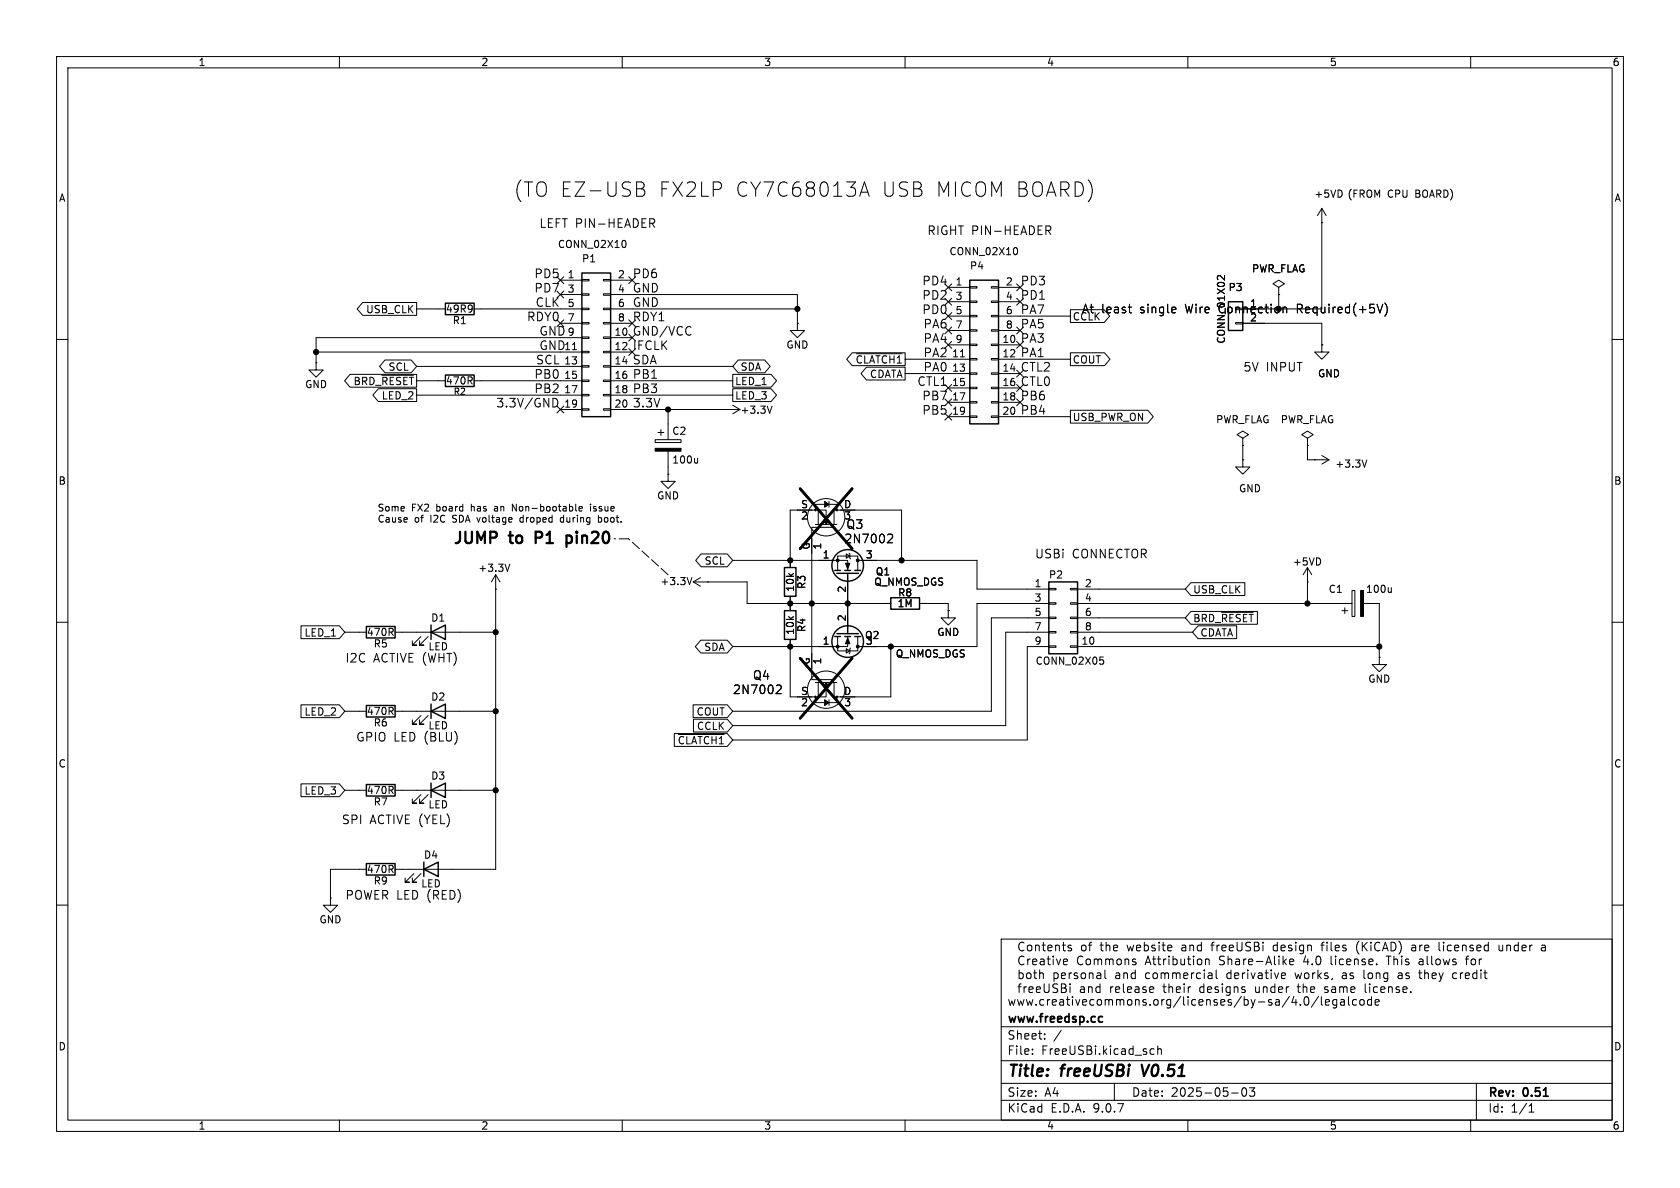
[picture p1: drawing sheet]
<svg xmlns="http://www.w3.org/2000/svg" width="297mm" height="210mm" viewBox="0 0 297 210" stroke-linecap="round" stroke-linejoin="round" font-family="sans-serif">
<g fill="none" stroke="#000" stroke-width=".18">
<path d="M10 10h277v190h-277zM12 12h273v186h-273zM60 10v2M110 10v2M160 10v2M210 10v2M260 10v2M112.5 32.2h.9a.62 .62 0 0 1 .5 .6 .62 .62 0 0 1-.5 .6M112.5 33.4h.9M113.4 33.4a.68 .68 0 0 1 .6 .6 .68 .68 0 0 1-.5 .7h-1M114.9 38.7h.6l.2 .3-.1 .4-.7 .1M115.2 39.5l.5 .7"/>
<path d="M152 34.7l.8-2.5 .9 2.5M152.2 34h1.2M184.9 39.9h.6l.3 .3-.2 .5h-.7M233.7 39.4h.1M233.7 36.8v17.8h-7.6v-2.5M233.7 36.8l.7 1.3M233.7 36.8l-.8 1.3M64.1 53.5h9.6v2.2h-9.6l-1-1.1zM73.7 54.6h5M83.8 54.6h19.1M98.5 48.9l1.2 1.2M98.5 51.5l1.2 1.2"/>
<path d="M98.5 56.5l1.2 1.3M99.1 57.2h3.8M99.1 49.5h3.8M99.1 52.1h3.8M99.7 51.5l-1.2 1.2M99.7 56.5l-1.2 1.3M99.7 48.9l-1.2 1.2M102.9 49.4h1.2v.3h-1.2zM102.9 51.9h1.2v.3h-1.2zM102.9 54.5h1.2v.2h-1.2zM102.9 57h1.2v.3h-1.2zM102.9 59.6h1.2v.2h-1.2z"/>
<path d="M102.9 59.7h-47v4.4M106.7 49.4h1.2v.3h-1.2zM106.7 51.9h1.2v.3h-1.2zM106.7 54.5h1.2v.2h-1.2zM106.7 57h1.2v.3h-1.2zM106.7 59.6h1.2v.2h-1.2zM107.9 54.6h33.1M107.9 57.2h3.9M107.9 49.5h3.9M107.9 52.1h33.1v5.1M107.9 59.7h3.9M110.4 42.5a.79 .79 0 0 1 0 1.3"/>
<path d="M111.2 56.5l1.2 1.3M111.2 59.1l1.2 1.2M111.2 48.9l1.2 1.2M112.4 56.5l-1.2 1.3M112.4 59.1l-1.2 1.2M112.4 48.9l-1.2 1.2M141 57.2v1.2h1.2l-1.2 1.3-1.3-1.3h1.3M141 57.2h.1M167 52.7l1.2 1.2M167 50.2l1.2 1.2M167 57.8l1.2 1.2M167 55.3l1.2 1.2"/>
<path d="M167.6 50.8h3.8M167.6 53.3h3.8M167.6 55.9h3.8M167.6 58.4h3.8M168.2 52.7l-1.2 1.2M168.2 50.2l-1.2 1.2M168.2 57.8l-1.2 1.2M168.2 55.3l-1.2 1.2M171.4 50.7h1.3v.2h-1.3zM171.4 53.2h1.3v.3h-1.3zM171.4 55.8h1.3v.2h-1.3zM171.4 58.3h1.3v.2h-1.3z"/>
<path d="M175.3 50.7h1.2v.2h-1.2zM175.3 53.2h1.2v.3h-1.2zM175.3 55.8h1.2v.2h-1.2zM175.3 58.3h1.2v.2h-1.2zM176.5 50.8h3.8M176.5 53.3h3.8M176.5 55.9h12.7M176.5 58.4h3.8M179.6 43.8a.79 .79 0 0 1 0 1.2M179.7 57.8l1.2 1.2M179.7 52.7l1.2 1.2M179.7 50.2l1.2 1.2"/>
<path d="M180.9 57.8l-1.2 1.2M180.9 52.7l-1.2 1.2M180.9 50.2l-1.2 1.2M185.3 40.7l.5 .8M189.2 54.7h6l1 1.2-1 1.1h-6zM199.5 54.3h.5M199.8 55.2l.2 .1M207.7 54.3l.2 .4-.7 .1M207.8 55.2l-.1 .1M216.5 48.7v.8l-.9-.8-.3 .1-.1 .5M218.4 57h1.3v.3h-1.3zM219.7 54.6h3.8"/>
<path d="M219.7 57.2h14v3.8M226.1 50.8l-1.1-.6 1.1-.7 1 .7-1 .6v1.3M226.1 52.1h.1M227 54.3h.3l.2 .2v.8M244.5 53.8l-.6 1.5M244.8 53.6a1.75 1.75 0 0 1 0 2.3M10 60h2M55.9 64.1v1.3h1.2l-1.2 1.3-1.3-1.3h1.3M55.9 64.1h.1M55.9 62.2h47M61.9 66.2h11.8v2.2h-11.8l-1-1.1zM66.9 68.7h6.8v2.3h-6.8l-1-1.1z"/>
<path d="M67.5 66.3h5.6M68.1 63.6h4.6l1 1.2-1 1.1h-4.6l-1-1.1zM73.7 67.3h5M73.7 64.8h29.2M73.7 69.9h29.2M83.8 67.3h19.1M97.7 70.4a.77 .77 0 0 1 .9 .8 .77 .77 0 0 1-.9 .7M98.5 71.8l1.2 1.2M99.1 72.4h3.8M99.7 71.8l-1.2 1.2M101.2 61.8h.7M102.9 62.1h1.2v.3h-1.2z"/>
<path d="M102.9 64.6h1.2v.3h-1.2zM102.9 67.2h1.2v.2h-1.2zM102.9 69.7h1.2v.3h-1.2zM102.9 72.3h1.2v.2h-1.2zM106.7 62.1h1.2v.3h-1.2zM106.7 64.6h1.2v.3h-1.2zM106.7 67.2h1.2v.2h-1.2zM106.7 69.7h1.2v.3h-1.2zM106.7 72.3h1.2v.2h-1.2zM107.9 67.3h21.6M107.9 62.2h3.9M107.9 64.8h21.6"/>
<path d="M107.9 69.9h21.6M107.9 72.4h22.9M111.2 61.6l1.2 1.2M112.4 61.6l-1.2 1.2M115.8 77.7h4.6v.5h-4.6zM116.3 76.5h1M116.8 75.9v1.1M118.1 72.4v5.3M118.1 79.8v4M128.3 72.4h.1M129.5 68.7h6.8l1 1.2-1 1.1h-6.8zM129.5 66.2h6.8l1 1.1-1 1.1h-6.8z"/>
<path d="M129.5 71.6l1.3 .8M130.5 63.6h4.7l1 1.2-1 1.1h-4.7l-1-1.1zM130.8 72.4l-1.3 .8M136.5 71.8l-.4 1.3M150.7 62.4h9.3v2.2h-9.3l-1-1.1zM151.4 62.5h8.1M153.2 64.9h6.8v2.3h-6.8l-1-1.2zM160 63.5h11.4M160 66h11.4M167 73.1l1.2 1.2M167 70.5l1.2 1.2M167 68l1.2 1.2"/>
<path d="M167 60.4l1.2 1.2M167.6 61h3.8M167.6 68.6h3.8M167.6 71.1h3.8M167.6 73.7h3.8M168.2 70.5l-1.2 1.2M168.2 73.1l-1.2 1.2M168.2 68l-1.2 1.2M168.2 60.4l-1.2 1.2M169.8 63.1h.7M171.4 60.8h1.3v.3h-1.3zM171.4 63.4h1.3v.2h-1.3z"/>
<path d="M171.4 65.9h1.3v.3h-1.3zM171.4 68.5h1.3v.2h-1.3zM171.4 71h1.3v.2h-1.3zM171.4 73.5h1.3v.3h-1.3zM175.3 60.8h1.2v.3h-1.2zM175.3 63.4h1.2v.2h-1.2zM175.3 65.9h1.2v.3h-1.2zM175.3 68.5h1.2v.2h-1.2zM175.3 71h1.2v.2h-1.2zM175.3 73.5h1.2v.3h-1.2zM176.5 61h3.8M176.5 63.5h12.7"/>
<path d="M176.5 66h3.8M176.5 68.6h3.8M176.5 71.1h3.8M176.5 73.7h12.7M179.7 60.4l1.2 1.2M179.7 65.4l1.2 1.2M179.7 70.5l1.2 1.2M179.7 68l1.2 1.2M180.9 60.4l-1.2 1.2M180.9 65.4l-1.2 1.2M180.9 70.5l-1.2 1.2M180.9 68l-1.2 1.2"/>
<path d="M189.2 62.4h6.1l.9 1.1-.9 1.1h-6.1zM189.2 72.5h13.7l1 1.2-1 1.1h-13.7zM219.7 77.5l-1-.7 1-.6 1 .6-1 .7v1.2M219.7 78.7h.1M219.7 78.7v2.6M231.1 77.5l-1-.7 1-.6 1.1 .6-1.1 .7v1.2M231.1 78.7h.1M231.1 78.7v2.6h3.8M233.7 61v1.2h-1.3l1.3 1.3 1.2-1.3h-1.2M233.7 61h.1M285 60h2M90.1 99.7l-.4 1.3"/>
<path d="M90.6 90.3v-1.2l.7 1.2M92.1 91.5l-.2 .2v.4l.2 .2M99.5 91.5h-.2l-.2 .2v.5l.4 .1M102.4 89.9l.5-.1v-.2l-.4-.1-.1 .2v.6h.5M104.4 89.1v.1M104.4 89.5v.8M105.8 91.5h.3l.3 .2-.1 .5h-.5M105.8 91.1v1.2M118.1 83.8v1.3h1.3l-1.3 1.3-1.3-1.3h1.3M118.1 83.8h.1M123.3 81v.9M123.3 81.7l-.2 .2"/>
<path d="M124 97.9h4.6l.9 1.2-.9 1.1h-4.6l-1-1.1zM129.5 99.1h20.4v1.7M144.1 90.3v-1.1h3.9v1.1M144.1 92.7h1.1M144.7 90.2v2.5M145.5 92.7h1.1M146 92.7v-2.5h-6.3v10.1M146.6 88.6v1.1M146.9 92.7h1.1M147.4 93.2h-3.9v26.9h3.9M147.4 92.7v-2.5h12v8.9M149.6 97.9l.6 .4-.6 .4z"/>
<path d="M150.1 97.8l.1 .1v.8l.2 .1M151.6 99.1h21.1v5h12.7M157.2 94.4l.5 .1 .1 .4-.9 1h.9M219.7 81.3v1.3h-1.3l1.3 1.2 1.3-1.2h-1.3M219.7 81.3h.1M232.4 81.3h.1M233.7 80.5l1.2 .8M234.9 81.3l-1.2 .7M241.6 81.3l-.4 1.3M10 110h2M53.2 110.6h6.8l1 1.2-1 1.1h-6.8zM61 111.8h3.8"/>
<path d="M69.8 111.8h17.8M74.4 112.5l-1.5 1.5h.8h-.8v-.7M75.7 112.5l-1.5 1.5h.7h-.7v-.7M87.6 104.1h.1M87.6 101.6v52.1h-17.8M87.6 101.6l-.7 1.3M87.6 101.6l.8 1.3M122.3 102.1l-.4 1.3M122.6 102.9h9.5v3.8h25.4M122.6 102.9l1.2 .7M123.8 102.1l-1.2 .8M123.9 113.2h4.7l.9 1.1-.9 1.1h-4.7l-1-1.1z"/>
<path d="M125.1 102.9h.1M139.7 113v10.2h6.3v-2.5M139.7 105.4v2.6M148.1 100.8v-2.5h3.5v2.5M148.1 112.5v2.6h3.5v-2.6M149.6 114.7l.6 .4-.6 .3zM149.9 112.5v1.8h-20.4M149.9 101.3v10.7M150.4 114.6l-.2 .1v.7l-.1 .2M157.5 114.3v8.9h-10.1v-2.5M162.6 106.7h5v1.3M167.6 108v1.2h1.3l-1.3 1.3-1.2-1.3h1.2"/>
<path d="M167.6 108h.1M185.4 104h1.3v.3h-1.3zM185.4 106.6h1.3v.2h-1.3zM185.4 109.1h1.3v.2h-1.3zM185.4 111.6h1.3v.3h-1.3zM185.4 114.2h1.3v.2h-1.3zM185.4 106.7h-12.7v7.6h-21.1M185.4 109.2h-10.1v16.5h-45.8M185.4 111.8h-7.6v16.5h-48.3M185.4 114.3h-3.8v16.5h-52.1M189.2 104h1.3v.3h-1.3zM189.2 106.6h1.3v.2h-1.3z"/>
<path d="M189.2 109.1h1.3v.2h-1.3zM189.2 111.6h1.3v.3h-1.3zM189.2 114.2h1.3v.2h-1.3zM190.5 104.1h19M190.5 106.7h48.5M190.5 109.2h19M190.5 111.8h20.3M190.5 114.3h53.3M194.5 116.1h.6M194.6 116.6h.3l.2 .3v.4l-.5 .1M210.5 108.1h11.8v2.3h-11.8l-1-1.2zM210.5 103h9.6v2.3h-9.6l-1-1.2z"/>
<path d="M211.8 110.6h6.8v2.3h-6.8l-1-1.1zM215.9 108.2h5.6M231.1 102.9h.1M231.1 100.3l-.7 1.3M231.1 100.3l.8 1.3M231.1 100.3v6.4M237.2 108h1.1M237.7 107.4v1.1M239 104.4h.5v4.6h-.5zM241 106.7h2.8v9.5M243.8 116.2v1.3h1.3l-1.3 1.2-1.2-1.2h1.2M243.8 116.2h.1"/>
<path d="M246 103.9v.8M246 104.6l-.2 .1M285 110h2M53.2 138.6h6.8l1 1.1-1 1.1h-6.8zM53.2 124.6h6.8l1 1.1-1 1.2h-6.8zM61 125.7h3.8M61 139.7h3.8M69.8 125.7h17.8M69.8 139.7h17.8M74.4 126.5l-1.5 1.5h.8h-.8v-.7M75.7 126.5l-1.5 1.5h.7h-.7v-.7M119.2 129.7h9.4l.9 1.1-.9 1.1h-9.4z"/>
<path d="M119.9 129.8h8.1M122.5 124.6h6.1l.9 1.1-.9 1.2h-6.1zM122.6 127.1h6l.9 1.2-.9 1.1h-6zM137.5 121.1l.5 .1 .1 .3-.9 1.1h.9M144.1 123.1v1.1h3.9v-1.1M144.1 120.7h1.1M144.7 120.7v2.5M145.5 120.7h1.1M146.6 123.7v1M146.9 120.7h1.1M58.4 158.8v1.2h1.3l-1.3 1.3-1.3-1.3h1.3M58.4 158.8h.1"/>
<path d="M64.8 153.7h-6.4v5.1M73.2 154.4l-1.6 1.6h.8h-.8v-.8M74.4 154.4l-1.5 1.6h.8h-.8v-.8M74.4 140.5l-1.5 1.5h.8h-.8v-.8M75.7 140.5l-1.5 1.5h.7h-.7v-.8M10 160h2M177 166h108v32h-108zM184.4 172.1v.9M188.2 169.5l.5 .1v.3l-.7 .1M188.7 170.5h-.5M188.8 167.4l.7 .4-.3 .3-.4-.1M189.2 174.4v1.1"/>
<path d="M189.4 167.1h-.4l-.2 .2M195.3 171.5v1.3l.3 .2M200.4 170l.4 .1 .1 .2-.3 .2h-.3M200.4 169.5l.4 .1M203.8 174.4l.2 .4-.8 .1M203.9 175.4l-.1 .1M213.1 169.7l.2-.2 .4 .1 .1 .9M213.1 169.5v1M213.8 172h.3l.2 .2v.8M214.3 172.9l-.5 .1M214.3 172.3l-.5 .1M215 171.5v1.3l.2 .2"/>
<path d="M226.8 172l.4 .1 .1 .2-.8 .2M227 170l.4 .5M227.2 172.9l-.4 .1M227.4 169.5l-.6 .6M228 170l.7-.1-.1-.3-.4-.1-.2 .2 .1 .8h.5M230.7 176.3l-.2 .5M231.2 176.3a.81 .81 0 0 1-.3 1.4l-.2-.1-.2-.5M233.1 176.1l-1.3 2M233.5 167.1h.6M233.6 176.2v1.3l.2 .2M234.2 175.4l.1 .1M234.2 174.5v.4"/>
<path d="M234.3 177.2l.7-.1v-.3l-.5-.1-.2 .2 .1 .7h.6M236.3 176.8l-.4-.1-.3 .3v.4l.1 .2h.6M236.3 176.7v1.2l-.3 .3-.3-.1M237 176.8h.6l.1 .9M237.7 177.1h-.5a.29 .29 0 0 0-.2 .3 .29 .29 0 0 0 .2 .3l.5-.1M238.4 176.2v1.3l.2 .2M239.8 176.8l-.4-.1-.3 .3v.4l.1 .2h.6M240 166.6l-.2 .8 .2 1M240.5 176.8l.2-.1 .4 .1 .1 .6-.2 .2-.3 .1-.2-.1zM241.1 171.5l.1 1.4M241.3 173.9v1.3l.3 .3M242.5 176.8l-.5-.1-.3 .3v.4l.2 .2h.6"/>
<path d="M242.5 176.2v1.5M243.1 177.2l.7-.1-.1-.3-.4-.1-.2 .2 .1 .7h.5M243.4 170.4v.1M247.4 172l-.2 .1M247.4 172.4a.3 .3 0 0 0-.3 .3 .3 .3 0 0 0 .3 .3M250.1 167.1h-.5M250.1 167.5h-.3a.3 .3 0 0 0-.3 .3 .3 .3 0 0 0 .3 .3h.3M250.8 172h.6M250.9 170v.5M251 171.5v1.3l.2 .2M254.4 166.6v1.3l.2 .2M257.4 172h-.3l-.3 .3 .1 .6 .5 .1"/>
<path d="M259.1 169.5h.5M259.3 169.1v1.4M265 167.1l.1 .9 .3 .1 .3-.2M272.6 167.1h.5l.1 1M273.2 167.4l-.5 .1a.3 .3 0 0 0-.2 .3 .3 .3 0 0 0 .2 .3l.5-.1M285 160h2M60 198v2M110 198v2M160 198v2M177 194.5h108M177 191.5h108M177 187.5h108"/>
<path d="M177 181.5h108M182.5 186.3v.1M182.5 185.5v.1M184.7 183.6v.1M184.7 182.8v.1M187.6 182.1l-1.3 2M197 191.5v3M203.6 185.4l.4 .1M204 186.3l-.4 .1M204.7 185.5l.2-.1 .3 .1 .1 .9M204.7 184.9v1.5M210 198v2"/>
<path d="M217.7 193.2h1.2M219.7 192.4l.2-.1a.81 .81 0 0 1 .6 .6 .81 .81 0 0 1-.3 .8l-.2 .1a.81 .81 0 0 1-.3-1.4zM220.9 192.3h.9l-.5 .6 .4 .1v.7l-.2 .1h-.4l-.2-.1M260 198v2M261 191.5v6.5M270.3 196.6h.9M270.3 195.5l.4-.4v1.5"/>
<circle cx="144.1" cy="90.2" r=".13"/>
<circle cx="144.7" cy="90.2" r=".13"/>
<circle cx="146" cy="91.4" r="3.3"/>
<circle cx="148" cy="90.2" r=".13"/>
<circle cx="144.1" cy="123.2" r=".13"/>
<circle cx="144.7" cy="123.2" r=".13"/>
<circle cx="146" cy="121.9" r="3.3"/>
<circle cx="148" cy="123.2" r=".13"/>
</g>
<path d="M94.7 95h.8M95.5 94h-.8v2M100.1 94.7v2M100.1 94.8l.6-.1 .4 .3M101.1 95.6l-.4 .4-.6-.1M201.8 188.2l.5 2" fill="none" stroke="#000" stroke-width=".4"/>
<path d="M194.5 179.7l.4 .1M194.9 180.6l-.4 .1" fill="none" stroke="#000" stroke-width=".3"/>
<g fill="none" stroke="#000" stroke-width=".25">
<path d="M78.7 53.6h5.1v2h-5.1zM102.9 48.3h5v25.4h-5zM171.4 49.5h5.1v25.4h-5.1zM217.2 53.3h2.5v5.1h-2.5zM78.7 66.3h5.1v2h-5.1zM64.8 110.7h5v2.1h-5zM76.2 111.8l2.5-1.3v2.5zM76.2 110.5v2.5M138.7 108h2v5h-2zM138.7 100.3h2v5.1h-2zM147.6 100.8h1M147.6 112.5h1"/>
<path d="M148 101.3h3.8M148 112h3.8M149.4 100.8h1M149.4 112.5h1M151.1 100.8h1M151.1 112.5h1M157.5 105.7h5.1v2h-5.1zM185.4 102.9h5.1v12.7h-5.1zM64.8 124.7h5v2h-5zM64.8 138.7h5v2h-5zM76.2 125.7l2.5-1.2v2.5zM76.2 139.7l2.5-1.3v2.6z"/>
<path d="M76.2 124.5v2.5M76.2 138.4v2.6M64.8 152.7h5v2h-5zM74.9 153.7l2.6-1.3v2.5zM74.9 152.4v2.5"/>
<circle cx="149.9" cy="99.9" r="2.79"/>
<circle cx="149.9" cy="113.4" r="2.79"/>
</g>
<g fill="#000" stroke="#000" stroke-width=".18">
<path d="M115.8 79.2h4.6v.6h-4.6zM145.5 91.9h1.1l-.6 .8zM145.8 88.6l.8 .6-.8 .5zM149.5 99.6h.7l-.3 1zM149.9 112.8l.3 1h-.7zM240.5 104.4h.5v4.6h-.5zM146 120.7l.6 .7h-1.1zM145.8 123.7l.8 .5-.8 .5z"/>
<circle cx="141" cy="54.6" r=".46"/>
<circle cx="55.9" cy="62.2" r=".46"/>
<circle cx="118.1" cy="72.4" r=".46"/>
<circle cx="139.7" cy="99.1" r=".46"/>
<circle cx="148.1" cy="99.1" r=".25"/>
<circle cx="151.6" cy="99.1" r=".25"/>
<circle cx="159.4" cy="99.1" r=".46"/>
<circle cx="87.6" cy="111.8" r=".46"/>
<circle cx="139.7" cy="106.7" r=".46"/>
<circle cx="139.7" cy="114.3" r=".46"/>
<circle cx="143.5" cy="106.7" r=".46"/>
<circle cx="148.1" cy="114.3" r=".25"/>
<circle cx="149.9" cy="106.7" r=".46"/>
<circle cx="151.6" cy="114.3" r=".25"/>
<circle cx="157.5" cy="114.3" r=".46"/>
<circle cx="231.1" cy="106.7" r=".46"/>
<circle cx="243.8" cy="114.3" r=".46"/>
<circle cx="87.6" cy="139.7" r=".46"/>
<circle cx="87.6" cy="125.7" r=".46"/>
</g>
<path d="M141.5 86.4l9.1 10.6M150.6 86.4l-9.1 10.6M141.5 116.4l9.1 10.6M150.6 116.4l-9.1 10.6" fill="none" stroke="#000" stroke-width=".46"/>
<path d="M111.1 95.3h-2.5M118.1 101.6l-7-6.3" fill="none" stroke="#000" stroke-width=".18" stroke-dasharray="1.7 .6"/>
<g font-size="3.5">
<text x="90.8" y="35">(TO EZ-USB</text>
<text x="116.3" y="35">FX2LP</text>
<text x="129.8" y="35">CY7C68013A</text>
<text x="155.7" y="35">USB MICOM BOARD)</text>
</g>
<g font-size="2.8">
<text x="80" y="96.3">JUMP</text>
<text x="90.3" y="96.3">to</text>
<text x="95.6" y="96.3">P1</text>
<text x="101.8" y="96.3">pin20</text>
<text x="178" y="190.9">Title:</text>
<text x="187.7" y="190.9">freeUSBi</text>
<text x="202.7" y="190.9">V0.51</text>
</g>
<g font-size="2.1">
<text x="95.2" y="40.4">LEFT PIN-HEADER</text>
<text x="163.8" y="41.7">RIGHT PIN-HEADER</text>
<text x="94.4" y="51.8">PD7</text>
<text x="94.4" y="49.3">PD5</text>
<text x="111.8" y="49.3">PD6</text>
<text x="111.8" y="51.8">GND</text>
<text x="163" y="53.1">PD2</text>
<text x="163" y="50.6">PD4</text>
<text x="180.3" y="53.1">PD1</text>
<text x="180.3" y="50.6">PD3</text>
<text x="93.1" y="56.9">RDY0</text>
<text x="94.6" y="54.4">CLK</text>
<text x="95.2" y="59.4">GND</text>
<text x="111.8" y="56.9">RDY1</text>
<text x="111.8" y="59.4">GND/VCC</text>
<text x="111.8" y="54.4">GND</text>
<text x="163" y="55.6">PD0</text>
<text x="163.2" y="58.2">PA6</text>
<text x="180.3" y="58.2">PA5</text>
<text x="180.3" y="55.6">PA7</text>
<text x="191.2" y="55.6">At least</text>
<text x="201.6" y="55.6">single</text>
<text x="209.7" y="55.6">Wire</text>
<text x="215.7" y="55.6">Connection</text>
<text x="229.7" y="55.6">Required(+5V)</text>
<text x="94.7" y="64.5">SCL</text>
<text x="95.2" y="62">GND</text>
<text x="111.8" y="64.5">SDA</text>
<text x="111.8" y="62">IFCLK</text>
<text x="163.2" y="63.3">PA2</text>
<text x="163.2" y="60.7">PA4</text>
<text x="163.2" y="65.8">PA0</text>
<text x="180.3" y="63.3">PA1</text>
<text x="180.3" y="60.7">PA3</text>
<text x="180.3" y="65.8">CTL2</text>
<text x="219.7" y="65.8">5V INPUT</text>
<text x="94.4" y="67.1">PB0</text>
<text x="94.4" y="69.6">PB2</text>
<text x="111.8" y="67.1">PB1</text>
<text x="111.8" y="69.6">PB3</text>
<text x="162.1" y="68.3">CTL1</text>
<text x="163" y="70.9">PB7</text>
<text x="180.3" y="70.9">PB6</text>
<text x="180.3" y="68.3">CTL0</text>
<text x="87.6" y="72.1">3.3V/GND</text>
<text x="111.8" y="72.1">3.3V</text>
<text x="163" y="73.4">PB5</text>
<text x="180.3" y="73.4">PB4</text>
<text x="149.5" y="93.7">Q3</text>
<text x="149.2" y="96.2">2N7002</text>
<text x="182.9" y="98.8">USBi</text>
<text x="189.5" y="98.8">CONNECTOR</text>
<text x="61" y="117.2">I2C</text>
<text x="66" y="117.2">ACTIVE (WHT)</text>
<text x="129.5" y="122.9">2N7002</text>
<text x="133" y="120.4">Q4</text>
<text x="62.9" y="131.2">GPIO LED (BLU)</text>
<text x="60.3" y="145.8">SPI</text>
<text x="65.3" y="145.8">ACTIVE (YEL)</text>
<text x="61" y="159.1">POWER LED (RED)</text>
<text x="179.7" y="168.3">Contents</text>
<text x="179.7" y="170.7">Creative</text>
<text x="179.7" y="173.2">both</text>
<text x="186" y="173.2">personal</text>
<text x="190.2" y="170.7">Commons</text>
<text x="191" y="168.3">of</text>
<text x="194.5" y="168.3">the</text>
<text x="197.1" y="173.2">and</text>
<text x="199.4" y="168.3">website</text>
<text x="202.5" y="170.7">Attribution</text>
<text x="202.6" y="173.2">commercial</text>
<text x="209.1" y="168.3">and</text>
<text x="214.6" y="168.3">freeUSBi</text>
<text x="215.6" y="170.7">Share-Alike</text>
<text x="217.1" y="173.2">derivative</text>
<text x="225.6" y="168.3">design</text>
<text x="229.4" y="173.2">works,</text>
<text x="230.7" y="170.7">4.0</text>
<text x="234.3" y="168.3">files</text>
<text x="235.6" y="170.7">license.</text>
<text x="237.8" y="173.2">as</text>
<text x="240.6" y="168.3">(KiCAD)</text>
<text x="241.7" y="173.2">long</text>
<text x="245.7" y="170.7">This</text>
<text x="248" y="173.2">as</text>
<text x="250.5" y="168.3">are</text>
<text x="251.5" y="170.7">allows</text>
<text x="251.9" y="173.2">they</text>
<text x="255.5" y="168.3">licensed</text>
<text x="257.9" y="173.2">credit</text>
<text x="260" y="170.7">for</text>
<text x="266.2" y="168.3">under</text>
<text x="178" y="178">www.creativecommons.org/licenses/by-sa/4.0/legalcode</text>
<text x="179.7" y="175.6">freeUSBi</text>
<text x="190.7" y="175.6">and</text>
<text x="196.2" y="175.6">release</text>
<text x="205.8" y="175.6">their</text>
<text x="212.3" y="175.6">designs</text>
<text x="222.3" y="175.6">under</text>
<text x="230" y="175.6">the</text>
<text x="234.8" y="175.6">same</text>
<text x="242.1" y="175.6">license.</text>
<text x="178" y="184">Sheet:</text>
<text x="178" y="181.2">www.freedsp.cc</text>
<text x="178" y="186.7">File:</text>
<text x="184.1" y="186.7">FreeUSBi.kicad_sch</text>
<text x="178" y="196.9">KiCad</text>
<text x="178" y="194.1">Size:</text>
<text x="184.7" y="194.1">A4</text>
<text x="185.7" y="196.9">E.D.A.</text>
<text x="193.3" y="196.9">9.0.7</text>
<text x="200" y="194.1">Date:</text>
<text x="207" y="194.1">2025-05-03</text>
<text x="263" y="194.3">Rev:</text>
<text x="263" y="196.9">Id:</text>
<text x="267.1" y="196.9">1/1</text>
<text x="269.4" y="194.3">0.51</text>
</g>
<g font-size="1.8">
<text x="35" y="11.9">1</text>
<text x="85" y="11.9">2</text>
<text x="135" y="11.9">3</text>
<text x="185" y="11.9">4</text>
<text x="235" y="11.9">5</text>
<text x="285" y="11.9">6</text>
<text x="10.3" y="35.9">A</text>
<text x="232.3" y="35.2">+5VD</text>
<text x="238.1" y="35.2">(FROM</text>
<text x="245.3" y="35.2">CPU</text>
<text x="250.3" y="35.2">BOARD)</text>
<text x="285.3" y="35.9">A</text>
<text x="98.5" y="44">CONN_02X10</text>
<text x="102.8" y="46.6">P1</text>
<text x="167.8" y="45.3">CONN_02X10</text>
<text x="171.4" y="47.9">P4</text>
<text x="100.3" y="49.3">1</text>
<text x="100.3" y="51.8">3</text>
<text x="109.1" y="49.3">2</text>
<text x="109.1" y="51.8">4</text>
<text x="168.8" y="50.5">1</text>
<text x="168.8" y="53.1">3</text>
<text x="177.7" y="50.5">2</text>
<text x="177.7" y="53.1">4</text>
<text x="217.1" y="51.7">P3</text>
<text x="221.2" y="48.4">PWR_FLAG</text>
<text x="64.6" y="55.6">USB_CLK</text>
<text x="78.7" y="55.5">49R9</text>
<text x="79.9" y="57.5">R1</text>
<text x="100.3" y="54.4">5</text>
<text x="100.3" y="56.9">7</text>
<text x="100.3" y="59.4">9</text>
<text x="108.5" y="59.4">10</text>
<text x="109.1" y="54.4">6</text>
<text x="109.1" y="56.9">8</text>
<text x="168.8" y="55.6">5</text>
<text x="168.8" y="58.2">7</text>
<text x="177.7" y="55.6">6</text>
<text x="177.7" y="58.2">8</text>
<text x="189.6" y="56.8">CCLK</text>
<text x="220.9" y="54.4">1</text>
<text x="220.9" y="56.9">2</text>
<text x="68.6" y="65.7">SCL</text>
<text x="99.7" y="62">11</text>
<text x="99.7" y="64.5">13</text>
<text x="108.5" y="62">12</text>
<text x="108.5" y="64.5">14</text>
<text x="130.8" y="65.7">SDA</text>
<text x="138.9" y="61.8">GND</text>
<text x="151.2" y="64.5">~{CLATCH1}</text>
<text x="168.2" y="63.2">11</text>
<text x="168.2" y="65.8">13</text>
<text x="168.8" y="60.7">9</text>
<text x="177.1" y="60.7">10</text>
<text x="177.1" y="63.2">12</text>
<text x="177.1" y="65.8">14</text>
<text x="189.6" y="64.5">COUT</text>
<text x="216.8" y="60.8" transform="rotate(-90 216.8 60.8)">CONN_01X02</text>
<text x="53.8" y="68.8">GND</text>
<text x="62.4" y="68.3">BRD_~{RESET}</text>
<text x="67.4" y="70.8">LED_2</text>
<text x="78.7" y="68.2">470R</text>
<text x="99.7" y="67.1">15</text>
<text x="99.7" y="69.6">17</text>
<text x="108.5" y="67.1">16</text>
<text x="108.5" y="69.6">18</text>
<text x="129.9" y="70.8">LED_3</text>
<text x="129.9" y="68.3">LED_1</text>
<text x="153.7" y="67">CDATA</text>
<text x="168.2" y="68.3">15</text>
<text x="168.2" y="70.9">17</text>
<text x="177.1" y="68.3">16</text>
<text x="177.1" y="70.9">18</text>
<text x="232.9" y="66.9">GND</text>
<text x="99.7" y="72.1">19</text>
<text x="108.5" y="72.1">20</text>
<text x="118.8" y="77.1">C2</text>
<text x="130.8" y="73.3">+3.3V</text>
<text x="168.2" y="73.4">19</text>
<text x="177.1" y="73.4">20</text>
<text x="189.6" y="74.6">USB_PWR_ON</text>
<text x="214.9" y="75">PWR_FLAG</text>
<text x="226.3" y="75">PWR_FLAG</text>
<text x="118.8" y="82.1">100u</text>
<text x="236" y="82.9">+3.3V</text>
<text x="10.3" y="85.9">B</text>
<text x="116.1" y="88.5">GND</text>
<text x="141.5" y="89.9">S</text>
<text x="149.1" y="89.9">D</text>
<text x="218.9" y="87.2">GND</text>
<text x="285.3" y="85.9">B</text>
<text x="141.5" y="92.2">2</text>
<text x="149.2" y="92.2">3</text>
<text x="84.5" y="101.3">+3.3V</text>
<text x="124.5" y="100">SCL</text>
<text x="143.3" y="97.3" transform="rotate(-90 143.3 97.3)">G</text>
<text x="145.3" y="98.8">1</text>
<text x="145.5" y="97.2" transform="rotate(-90 145.5 97.2)">1</text>
<text x="153" y="98.8">3</text>
<text x="154.7" y="101.9">Q1</text>
<text x="228.5" y="100.2">+5VD</text>
<text x="116.7" y="103.6">+3.3V</text>
<text x="140.6" y="104.7" transform="rotate(-90 140.6 104.7)">10k</text>
<text x="142.6" y="104.2" transform="rotate(-90 142.6 104.2)">R3</text>
<text x="149.6" y="104.8" transform="rotate(-90 149.6 104.8)">2</text>
<text x="154.5" y="103.7">Q_NMOS_DGS</text>
<text x="158.6" y="107.5">1M</text>
<text x="158.7" y="105.6">R8</text>
<text x="182.8" y="103.9">1</text>
<text x="182.8" y="106.4">3</text>
<text x="185.3" y="102.5">P2</text>
<text x="191.7" y="103.9">2</text>
<text x="191.7" y="106.4">4</text>
<text x="210.8" y="105.1">USB_CLK</text>
<text x="234.8" y="105">C1</text>
<text x="241.4" y="105">100u</text>
<text x="53.7" y="112.7">LED_1</text>
<text x="64.8" y="112.6">470R</text>
<text x="76.1" y="110.1">D1</text>
<text x="140.6" y="112.3" transform="rotate(-90 140.6 112.3)">10k</text>
<text x="142.6" y="111.8" transform="rotate(-90 142.6 111.8)">R4</text>
<text x="149.6" y="109.9" transform="rotate(-90 149.6 109.9)">2</text>
<text x="152.8" y="113.2">Q2</text>
<text x="165.6" y="112.6">GND</text>
<text x="182.8" y="109">5</text>
<text x="182.8" y="111.5">7</text>
<text x="191.7" y="109">6</text>
<text x="191.7" y="111.5">8</text>
<text x="210.8" y="110.2">BRD_~{RESET}</text>
<text x="212.1" y="112.7">CDATA</text>
<text x="66" y="114.7">R5</text>
<text x="75.6" y="115.2">LED</text>
<text x="124.4" y="115.3">SDA</text>
<text x="143.3" y="117.6" transform="rotate(-90 143.3 117.6)">G</text>
<text x="145.3" y="114">1</text>
<text x="145.5" y="117.5" transform="rotate(-90 145.5 117.5)">1</text>
<text x="153" y="114">3</text>
<text x="158.3" y="116.4">Q_NMOS_DGS</text>
<text x="182.8" y="114">9</text>
<text x="183" y="117.7">CONN_02X05</text>
<text x="191.1" y="114">10</text>
<text x="76.1" y="124.1">D2</text>
<text x="141.5" y="122.9">S</text>
<text x="141.5" y="125.2">2</text>
<text x="149.1" y="122.9">D</text>
<text x="149.2" y="125.2">3</text>
<text x="241.8" y="120.9">GND</text>
<text x="53.7" y="126.7">LED_2</text>
<text x="64.8" y="126.6">470R</text>
<text x="66" y="128.6">R6</text>
<text x="75.6" y="129.1">LED</text>
<text x="119.7" y="131.8">~{CLATCH1}</text>
<text x="123" y="126.7">COUT</text>
<text x="123.1" y="129.2">CCLK</text>
<text x="10.3" y="135.9">C</text>
<text x="285.3" y="135.9">C</text>
<text x="53.7" y="140.7">LED_3</text>
<text x="64.8" y="140.6">470R</text>
<text x="66" y="142.6">R7</text>
<text x="75.6" y="143.1">LED</text>
<text x="76.1" y="138">D3</text>
<text x="64.8" y="154.5">470R</text>
<text x="74.9" y="152">D4</text>
<text x="66" y="156.6">R9</text>
<text x="74.4" y="157.1">LED</text>
<text x="56.4" y="163.4">GND</text>
<text x="10.3" y="185.9">D</text>
<text x="285.3" y="185.9">D</text>
<text x="35" y="199.9">1</text>
<text x="85" y="199.9">2</text>
<text x="135" y="199.9">3</text>
<text x="185" y="199.9">4</text>
<text x="235" y="199.9">5</text>
<text x="285" y="199.9">6</text>
</g>
<g font-size="1.7">
<text x="66.7" y="90.5">Some</text>
<text x="66.7" y="92.5">Cause</text>
<text x="72.8" y="90.5">FX2</text>
<text x="73.3" y="92.5">of</text>
<text x="76.2" y="92.5">I2C</text>
<text x="77.3" y="90.5">board</text>
<text x="80.3" y="92.5">SDA voltage</text>
<text x="83.6" y="90.5">has</text>
<text x="87.9" y="90.5">an</text>
<text x="91.3" y="90.5">Non-bootable</text>
<text x="92.6" y="92.5">droped</text>
<text x="100" y="92.5">during</text>
<text x="105.3" y="90.5">issue</text>
<text x="106.9" y="92.5">boot.</text>
</g>
<text font-size="1.5" x="80.1" y="70">R2</text>
</svg>
